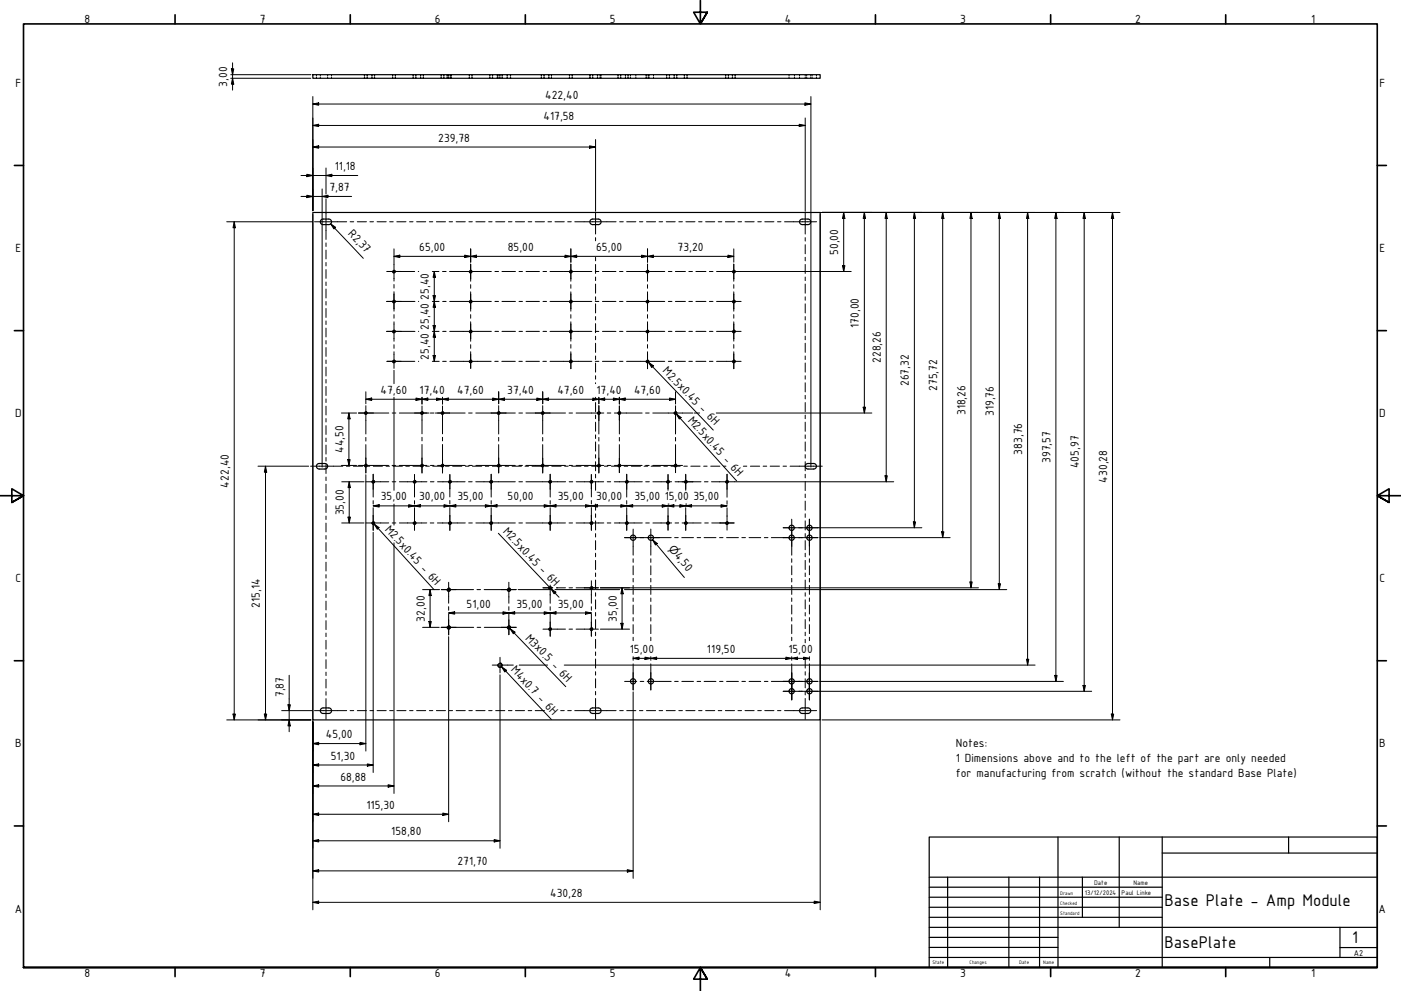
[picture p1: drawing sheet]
<svg xmlns="http://www.w3.org/2000/svg" width="594mm" height="420mm" viewBox="0 0 594 420" stroke-linecap="round" stroke-linejoin="round" font-family="sans-serif">
<!-- layer: Visible (ISO) -->
<g fill="none" stroke="#000" stroke-width=".51">
<path d="M132.7 31.7h215.1v1.5h-215.1zM132.7 90.1h215.1v215.1h-215.1zM137 92.9a1.17 1.17 0 0 0-1.2 1.2 1.17 1.17 0 0 0 1.2 1.1M137 92.9h2.4a1.17 1.17 0 0 1 1.2 1.2 1.17 1.17 0 0 1-1.2 1.1h-2.4M250.4 93.4l.9-.5h2.4a1.17 1.17 0 0 1 1.2 1.2 1.17 1.17 0 0 1-1.2 1.1l-3.1-.2-.5-.9zM339.5 93.1l3.1-.2a1.17 1.17 0 0 1 1.2 1.2 1.17 1.17 0 0 1-1.2 1.1h-2.4a1.17 1.17 0 0 1-1.1-.8 1.17 1.17 0 0 1 .4-1.3zM137.7 196.5h-2.3a1.17 1.17 0 0 0-1.2 1.2 1.17 1.17 0 0 0 1.2 1.2h2.3M137.8 196.5a1.17 1.17 0 0 1 1.1 1.2 1.17 1.17 0 0 1-1.1 1.2M345 196.5h-2.4a1.17 1.17 0 0 0-1.2 1.2 1.17 1.17 0 0 0 1.2 1.2h2.4M345 196.5a1.17 1.17 0 0 1 1.2 1.2 1.17 1.17 0 0 1-1.2 1.2M137 300.1a1.17 1.17 0 0 0-1.2 1.2 1.17 1.17 0 0 0 1.2 1.2M137 300.1h2.4a1.17 1.17 0 0 1 1.2 1.2 1.17 1.17 0 0 1-1.2 1.2h-2.4"/>
<path d="M250.4 300.6l.9-.5h2.4a1.17 1.17 0 0 1 1.2 1.2 1.17 1.17 0 0 1-1.2 1.2l-3.1-.2-.5-1zM339.3 300.6l.9-.5h2.4a1.17 1.17 0 0 1 1.2 1.2 1.17 1.17 0 0 1-1.2 1.2l-3.1-.2-.5-1z"/>
<circle cx="167" cy="115.1" r=".48"/>
<circle cx="199.5" cy="115.1" r=".48"/>
<circle cx="242" cy="115.1" r=".48"/>
<circle cx="274.5" cy="115.1" r=".48"/>
<circle cx="311.2" cy="115.1" r=".48"/>
<circle cx="167" cy="127.8" r=".48"/>
<circle cx="199.5" cy="127.8" r=".48"/>
<circle cx="242" cy="127.8" r=".48"/>
<circle cx="274.5" cy="127.8" r=".48"/>
<circle cx="311.2" cy="127.8" r=".48"/>
<circle cx="167" cy="153.2" r=".48"/>
<circle cx="167" cy="140.5" r=".48"/>
<circle cx="199.5" cy="153.2" r=".48"/>
<circle cx="199.5" cy="140.5" r=".48"/>
<circle cx="242" cy="153.2" r=".48"/>
<circle cx="242" cy="140.5" r=".48"/>
<circle cx="274.5" cy="153.2" r=".48"/>
<circle cx="274.5" cy="140.5" r=".48"/>
<circle cx="311.2" cy="140.5" r=".48"/>
<circle cx="311.2" cy="153.2" r=".48"/>
<circle cx="155.1" cy="175.1" r=".48"/>
<circle cx="178.9" cy="175.1" r=".48"/>
<circle cx="187.6" cy="175.1" r=".48"/>
<circle cx="211.4" cy="175.1" r=".48"/>
<circle cx="230.1" cy="175.1" r=".48"/>
<circle cx="253.9" cy="175.1" r=".48"/>
<circle cx="262.6" cy="175.1" r=".48"/>
<circle cx="286.4" cy="175.1" r=".48"/>
<circle cx="155.1" cy="197.4" r=".48"/>
<circle cx="178.9" cy="197.4" r=".48"/>
<circle cx="187.6" cy="197.4" r=".48"/>
<circle cx="211.4" cy="197.4" r=".48"/>
<circle cx="230.1" cy="197.4" r=".48"/>
<circle cx="253.9" cy="197.4" r=".48"/>
<circle cx="262.6" cy="197.4" r=".48"/>
<circle cx="286.4" cy="197.4" r=".48"/>
<circle cx="158.3" cy="204.2" r=".48"/>
<circle cx="175.8" cy="204.2" r=".48"/>
<circle cx="190.8" cy="204.2" r=".48"/>
<circle cx="208.2" cy="204.2" r=".48"/>
<circle cx="233.3" cy="204.2" r=".48"/>
<circle cx="250.8" cy="204.2" r=".48"/>
<circle cx="265.8" cy="204.2" r=".48"/>
<circle cx="283.2" cy="204.2" r=".48"/>
<circle cx="290.8" cy="204.2" r=".48"/>
<circle cx="308.3" cy="204.2" r=".48"/>
<circle cx="158.3" cy="221.8" r=".48"/>
<circle cx="175.8" cy="221.8" r=".48"/>
<circle cx="190.8" cy="221.8" r=".48"/>
<circle cx="208.2" cy="221.8" r=".48"/>
<circle cx="233.3" cy="221.8" r=".48"/>
<circle cx="250.8" cy="221.8" r=".48"/>
<circle cx="265.8" cy="221.8" r=".48"/>
<circle cx="268.4" cy="228" r="1.11"/>
<circle cx="276" cy="228" r="1.11"/>
<circle cx="283.2" cy="221.8" r=".48"/>
<circle cx="290.8" cy="221.8" r=".48"/>
<circle cx="308.3" cy="221.8" r=".48"/>
<circle cx="335.7" cy="223.8" r="1.11"/>
<circle cx="335.7" cy="228" r="1.11"/>
<circle cx="343.2" cy="223.8" r="1.11"/>
<circle cx="343.2" cy="228" r="1.11"/>
<circle cx="190.3" cy="250" r=".6"/>
<circle cx="215.8" cy="250" r=".6"/>
<circle cx="233.3" cy="249.2" r=".48"/>
<circle cx="250.8" cy="249.2" r=".48"/>
<circle cx="190.3" cy="266" r=".6"/>
<circle cx="215.8" cy="266" r=".6"/>
<circle cx="233.3" cy="266.7" r=".48"/>
<circle cx="250.8" cy="266.7" r=".48"/>
<circle cx="212" cy="282" r=".79"/>
<circle cx="268.4" cy="288.9" r="1.11"/>
<circle cx="276" cy="288.9" r="1.11"/>
<circle cx="335.7" cy="293.1" r="1.11"/>
<circle cx="335.7" cy="288.9" r="1.11"/>
<circle cx="343.2" cy="293.1" r="1.11"/>
<circle cx="343.2" cy="288.9" r="1.11"/>
</g>
<!-- layer: Visible Narrow (ISO) -->
<g fill="none" stroke="#000" stroke-width=".42">
<path d="M167.1 114.5a.6 .6 0 0 1 .5 .7 .6 .6 0 0 1-.7 .5 .6 .6 0 0 1-.5-.7M199.7 114.5a.6 .6 0 0 1 .4 .7 .6 .6 0 0 1-.7 .5 .6 .6 0 0 1-.4-.7M242.1 114.5a.6 .6 0 0 1 .5 .7 .6 .6 0 0 1-.7 .5 .6 .6 0 0 1-.5-.7M274.6 114.5a.6 .6 0 0 1 .5 .7 .6 .6 0 0 1-.7 .5 .6 .6 0 0 1-.5-.7M311.3 114.5a.6 .6 0 0 1 .5 .7 .6 .6 0 0 1-.7 .5 .6 .6 0 0 1-.5-.7M167.1 127.2a.6 .6 0 0 1 .5 .7 .6 .6 0 0 1-.7 .5 .6 .6 0 0 1-.5-.7M167.1 139.9a.6 .6 0 0 1 .5 .7 .6 .6 0 0 1-.7 .5 .6 .6 0 0 1-.5-.7M199.7 139.9a.6 .6 0 0 1 .4 .7 .6 .6 0 0 1-.7 .5 .6 .6 0 0 1-.4-.7M199.7 127.2a.6 .6 0 0 1 .4 .7 .6 .6 0 0 1-.7 .5 .6 .6 0 0 1-.4-.7M242.1 139.9a.6 .6 0 0 1 .5 .7 .6 .6 0 0 1-.7 .5 .6 .6 0 0 1-.5-.7M242.1 127.2a.6 .6 0 0 1 .5 .7 .6 .6 0 0 1-.7 .5 .6 .6 0 0 1-.5-.7M274.6 139.9a.6 .6 0 0 1 .5 .7 .6 .6 0 0 1-.7 .5 .6 .6 0 0 1-.5-.7"/>
<path d="M274.6 127.2a.6 .6 0 0 1 .5 .7 .6 .6 0 0 1-.7 .5 .6 .6 0 0 1-.5-.7M311.3 127.2a.6 .6 0 0 1 .5 .7 .6 .6 0 0 1-.7 .5 .6 .6 0 0 1-.5-.7M311.3 139.9a.6 .6 0 0 1 .5 .7 .6 .6 0 0 1-.7 .5 .6 .6 0 0 1-.5-.7M167.1 152.6a.6 .6 0 0 1 .5 .7 .6 .6 0 0 1-.7 .5 .6 .6 0 0 1-.5-.7M199.7 152.6a.6 .6 0 0 1 .4 .7 .6 .6 0 0 1-.7 .5 .6 .6 0 0 1-.4-.7M242.1 152.6a.6 .6 0 0 1 .5 .7 .6 .6 0 0 1-.7 .5 .6 .6 0 0 1-.5-.7M274.6 152.6a.6 .6 0 0 1 .5 .7 .6 .6 0 0 1-.7 .5 .6 .6 0 0 1-.5-.7M311.3 152.6a.6 .6 0 0 1 .5 .7 .6 .6 0 0 1-.7 .5 .6 .6 0 0 1-.5-.7M155.2 174.5a.6 .6 0 0 1 .5 .7 .6 .6 0 0 1-.7 .5 .6 .6 0 0 1-.5-.7M179 174.5a.6 .6 0 0 1 .5 .7 .6 .6 0 0 1-.7 .5 .6 .6 0 0 1-.5-.7M187.7 174.5a.6 .6 0 0 1 .5 .7 .6 .6 0 0 1-.7 .5 .6 .6 0 0 1-.5-.7M211.5 174.5a.6 .6 0 0 1 .5 .7 .6 .6 0 0 1-.7 .5 .6 .6 0 0 1-.5-.7"/>
<path d="M230.2 174.5a.6 .6 0 0 1 .5 .7 .6 .6 0 0 1-.7 .5 .6 .6 0 0 1-.5-.7M254 174.5a.6 .6 0 0 1 .5 .7 .6 .6 0 0 1-.7 .5 .6 .6 0 0 1-.5-.7M262.7 174.5a.6 .6 0 0 1 .5 .7 .6 .6 0 0 1-.7 .5 .6 .6 0 0 1-.5-.7M286.5 174.5a.6 .6 0 0 1 .5 .7 .6 .6 0 0 1-.7 .5 .6 .6 0 0 1-.5-.7M155.2 196.8a.6 .6 0 0 1 .5 .7 .6 .6 0 0 1-.7 .5 .6 .6 0 0 1-.5-.7M179 196.8a.6 .6 0 0 1 .5 .7 .6 .6 0 0 1-.7 .5 .6 .6 0 0 1-.5-.7M187.7 196.8a.6 .6 0 0 1 .5 .7 .6 .6 0 0 1-.7 .5 .6 .6 0 0 1-.5-.7M211.5 196.8a.6 .6 0 0 1 .5 .7 .6 .6 0 0 1-.7 .5 .6 .6 0 0 1-.5-.7M230.2 196.8a.6 .6 0 0 1 .5 .7 .6 .6 0 0 1-.7 .5 .6 .6 0 0 1-.5-.7M254 196.8a.6 .6 0 0 1 .5 .7 .6 .6 0 0 1-.7 .5 .6 .6 0 0 1-.5-.7M262.7 196.8a.6 .6 0 0 1 .5 .7 .6 .6 0 0 1-.7 .5 .6 .6 0 0 1-.5-.7M286.5 196.8a.6 .6 0 0 1 .5 .7 .6 .6 0 0 1-.7 .5 .6 .6 0 0 1-.5-.7"/>
<path d="M158.4 203.6a.6 .6 0 0 1 .5 .7 .6 .6 0 0 1-.7 .5 .6 .6 0 0 1-.5-.7M175.9 203.6a.6 .6 0 0 1 .5 .7 .6 .6 0 0 1-.7 .5 .6 .6 0 0 1-.5-.7M190.9 203.6a.6 .6 0 0 1 .5 .7 .6 .6 0 0 1-.7 .5 .6 .6 0 0 1-.5-.7M208.4 203.6a.6 .6 0 0 1 .4 .7 .6 .6 0 0 1-.7 .5 .6 .6 0 0 1-.4-.7M233.4 203.6a.6 .6 0 0 1 .5 .7 .6 .6 0 0 1-.7 .5 .6 .6 0 0 1-.5-.7M250.9 203.6a.6 .6 0 0 1 .5 .7 .6 .6 0 0 1-.7 .5 .6 .6 0 0 1-.5-.7M265.9 203.6a.6 .6 0 0 1 .5 .7 .6 .6 0 0 1-.7 .5 .6 .6 0 0 1-.5-.7M283.3 203.6a.6 .6 0 0 1 .5 .7 .6 .6 0 0 1-.7 .5 .6 .6 0 0 1-.5-.7M290.9 203.6a.6 .6 0 0 1 .5 .7 .6 .6 0 0 1-.7 .5 .6 .6 0 0 1-.5-.7M308.4 203.6a.6 .6 0 0 1 .5 .7 .6 .6 0 0 1-.7 .5 .6 .6 0 0 1-.5-.7M158.4 221.2a.6 .6 0 0 1 .5 .7 .6 .6 0 0 1-.7 .4 .6 .6 0 0 1-.5-.7M175.9 221.2a.6 .6 0 0 1 .5 .7 .6 .6 0 0 1-.7 .4 .6 .6 0 0 1-.5-.7"/>
<path d="M190.9 221.2a.6 .6 0 0 1 .5 .7 .6 .6 0 0 1-.7 .4 .6 .6 0 0 1-.5-.7M208.4 221.2a.6 .6 0 0 1 .4 .7 .6 .6 0 0 1-.7 .4 .6 .6 0 0 1-.4-.7M233.4 221.2a.6 .6 0 0 1 .5 .7 .6 .6 0 0 1-.7 .4 .6 .6 0 0 1-.5-.7M250.9 221.2a.6 .6 0 0 1 .5 .7 .6 .6 0 0 1-.7 .4 .6 .6 0 0 1-.5-.7M265.9 221.2a.6 .6 0 0 1 .5 .7 .6 .6 0 0 1-.7 .4 .6 .6 0 0 1-.5-.7M283.3 221.2a.6 .6 0 0 1 .5 .7 .6 .6 0 0 1-.7 .4 .6 .6 0 0 1-.5-.7M290.9 221.2a.6 .6 0 0 1 .5 .7 .6 .6 0 0 1-.7 .4 .6 .6 0 0 1-.5-.7M308.4 221.2a.6 .6 0 0 1 .5 .7 .6 .6 0 0 1-.7 .4 .6 .6 0 0 1-.5-.7M190.4 249.3a.73 .73 0 0 1 .6 .8 .73 .73 0 0 1-.8 .6 .73 .73 0 0 1-.6-.8M215.9 249.3a.73 .73 0 0 1 .6 .8 .73 .73 0 0 1-.8 .6 .73 .73 0 0 1-.6-.8M233.4 248.7a.6 .6 0 0 1 .5 .7 .6 .6 0 0 1-.7 .4 .6 .6 0 0 1-.5-.7M250.9 248.7a.6 .6 0 0 1 .5 .7 .6 .6 0 0 1-.7 .4 .6 .6 0 0 1-.5-.7"/>
<path d="M190.4 265.3a.73 .73 0 0 1 .6 .8 .73 .73 0 0 1-.8 .6 .73 .73 0 0 1-.6-.8M215.9 265.3a.73 .73 0 0 1 .6 .8 .73 .73 0 0 1-.8 .6 .73 .73 0 0 1-.6-.8M233.4 266.1a.6 .6 0 0 1 .5 .7 .6 .6 0 0 1-.7 .5 .6 .6 0 0 1-.5-.7M250.9 266.1a.6 .6 0 0 1 .5 .7 .6 .6 0 0 1-.7 .5 .6 .6 0 0 1-.5-.7M212.2 281a.98 .98 0 0 1 .8 1.2 .98 .98 0 0 1-1.2 .8 .98 .98 0 0 1-.8-1.2"/>
</g>
<!-- layer: Hidden (ISO) -->
<g fill="none" stroke="#000" stroke-width=".42">
<path d="M134.2 31.7v.5M134.2 32.7v.5M135.8 31.7v.5M135.8 32.7v.5M138.9 31.7v.5M138.9 32.7v.5M140.6 31.7v.5M140.6 32.7v.5M154.5 31.7v.5M154.5 32.7v.5M154.6 31.7v.5M154.6 32.7v.5"/>
<path d="M155.6 31.7v.5M155.6 32.7v.5M155.8 31.7v.5M155.8 32.7v.5M157.7 31.7v.5M157.7 32.7v.5M157.8 31.7v.5M157.8 32.7v.5M158.7 31.7v.5M158.7 32.7v.5M158.9 31.7v.5M158.9 32.7v.5"/>
<path d="M166.4 31.7v.5M166.4 32.7v.5M166.6 31.7v.5M166.6 32.7v.5M167.6 31.7v.5M167.6 32.7v.5M167.7 31.7v.5M167.7 32.7v.5M175.1 31.7v.5M175.1 32.7v.5M175.3 31.7v.5M175.3 32.7v.5"/>
<path d="M176.3 31.7v.5M176.3 32.7v.5M176.4 31.7v.5M176.4 32.7v.5M178.3 31.7v.5M178.3 32.7v.5M178.4 31.7v.5M178.4 32.7v.5M179.5 31.7v.5M179.5 32.7v.5M179.6 31.7v.5M179.6 32.7v.5"/>
<path d="M187 31.7v.5M187 32.7v.5M187.1 31.7v.5M187.1 32.7v.5M188.2 31.7v.5M188.2 32.7v.5M188.3 31.7v.5M188.3 32.7v.5M189.5 31.7v.5M189.5 32.7v.5M189.7 31.7v.5M189.7 32.7v.5"/>
<path d="M190.1 31.7v.5M190.1 32.7v.5M190.2 31.7v.5M190.2 32.7v.5M190.9 31.7v.5M190.9 32.7v.5M191 31.7v.5M191 32.7v.5M191.3 31.7v.5M191.3 32.7v.5M191.4 31.7v.5M191.4 32.7v.5"/>
<path d="M198.9 31.7v.5M198.9 32.7v.5M199.1 31.7v.5M199.1 32.7v.5M200.1 31.7v.5M200.1 32.7v.5M200.2 31.7v.5M200.2 32.7v.5M207.6 31.7v.5M207.6 32.7v.5M207.8 31.7v.5M207.8 32.7v.5"/>
<path d="M208.8 31.7v.5M208.8 32.7v.5M208.9 31.7v.5M208.9 32.7v.5M210.8 31.7v.5M210.8 32.7v.5M210.9 31.7v.5M210.9 32.7v.5M211.2 31.7v.5M211.2 32.7v.5M211.9 31.7v.5M211.9 32.7v.5"/>
<path d="M212 31.7v.5M212 32.7v.5M212.9 31.7v.5M212.9 32.7v.5M213 31.7v.5M213 32.7v.5M215 31.7v.5M215 32.7v.5M215.1 31.7v.5M215.1 32.7v.5M216.4 31.7v.5M216.4 32.7v.5"/>
<path d="M216.5 31.7v.5M216.5 32.7v.5M229.5 31.7v.5M229.5 32.7v.5M229.6 31.7v.5M229.6 32.7v.5M230.6 31.7v.5M230.6 32.7v.5M230.8 31.7v.5M230.8 32.7v.5M232.7 31.7v.5M232.7 32.7v.5"/>
<path d="M232.8 31.7v.5M232.8 32.7v.5M233.8 31.7v.5M233.8 32.7v.5M241.4 31.7v.5M241.4 32.7v.5M241.6 31.7v.5M241.6 32.7v.5M242.6 31.7v.5M242.6 32.7v.5M242.7 31.7v.5M242.7 32.7v.5"/>
<path d="M250.1 31.7v.5M250.1 32.7v.5M250.3 31.7v.5M250.3 32.7v.5M251.3 31.7v.5M251.3 32.7v.5M251.4 31.7v.5M251.4 32.7v.5M253.3 31.7v.5M253.3 32.7v.5M253.4 31.7v.5M253.4 32.7v.5"/>
<path d="M254.4 31.7v.5M254.4 32.7v.5M254.6 31.7v.5M254.6 32.7v.5M254.9 31.7v.5M254.9 32.7v.5M262 31.7v.5M262 32.7v.5M262.1 31.7v.5M262.1 32.7v.5M263.1 31.7v.5M263.1 32.7v.5"/>
<path d="M263.3 31.7v.5M263.3 32.7v.5M265.2 31.7v.5M265.2 32.7v.5M266.3 31.7v.5M266.3 32.7v.5M266.4 31.7v.5M266.4 32.7v.5M267.3 31.7v.5M267.3 32.7v.5M269.6 31.7v.5M269.6 32.7v.5"/>
<path d="M273.9 31.7v.5M273.9 32.7v.5M274.1 31.7v.5M274.1 32.7v.5M274.8 31.7v.5M274.8 32.7v.5M275.1 31.7v.5M275.1 32.7v.5M275.2 31.7v.5M275.2 32.7v.5M277.1 31.7v.5M277.1 32.7v.5"/>
<path d="M282.6 31.7v.5M282.6 32.7v.5M282.8 31.7v.5M282.8 32.7v.5M283.8 31.7v.5M283.8 32.7v.5M283.9 31.7v.5M283.9 32.7v.5M285.8 31.7v.5M285.8 32.7v.5M285.9 31.7v.5M285.9 32.7v.5"/>
<path d="M287 31.7v.5M287 32.7v.5M290.1 31.7v.5M290.1 32.7v.5M290.3 31.7v.5M290.3 32.7v.5M291.3 31.7v.5M291.3 32.7v.5M291.4 31.7v.5M291.4 32.7v.5M307.7 31.7v.5M307.7 32.7v.5"/>
<path d="M307.8 31.7v.5M307.8 32.7v.5M308.8 31.7v.5M308.8 32.7v.5M308.9 31.7v.5M308.9 32.7v.5M310.5 31.7v.5M310.5 32.7v.5M310.6 31.7v.5M310.6 32.7v.5M311.7 31.7v.5M311.7 32.7v.5"/>
<path d="M311.8 31.7v.5M311.8 32.7v.5M334.6 31.7v.5M334.6 32.7v.5M336.9 31.7v.5M336.9 32.7v.5M339 31.7v.5M339 32.7v.5M341.4 31.7v.5M341.4 32.7v.5M342.1 31.7v.5M342.1 32.7v.5"/>
<path d="M343.8 31.7v.5M343.8 32.7v.5M344.4 31.7v.5M344.4 32.7v.5M346.2 31.7v.5M346.2 32.7v.5"/>
</g>
<!-- layer: Border (ISO) -->
<g fill="none" stroke="#000" stroke-width=".7">
<path d="M74.2 6.3v3.8M148.5 6.3v3.8M222.8 6.3v3.8M297 .2v9.9l-2.9-4.9h5.8l-2.9 4.9 2.9-4.9M371.2 6.3v3.8M445.5 6.3v3.8M519.7 6.3v3.8M6.1 70.1h3.9M584 70.1h3.9M6.1 140.2h3.9M584 140.2h3.9M0 210.2h10l-5-3v5.8l5-2.8-5 2.8"/>
<path d="M594 210.2h-10l5-3v5.8l-5-2.8 5 2.8M6.1 280.1h3.9M584 280.1h3.9M6.1 350.2h3.9M584 350.2h3.9M10 410.2v-400.1h574v400.1h-574h574M74.2 410.2v3.9M148.5 410.2v3.9M222.8 410.2v3.9M299.9 415.1l-2.9-4.9 2.9 4.9h-5.8l2.9-4.9v10M371.2 410.2v3.9M445.5 410.2v3.9"/>
<path d="M519.7 410.2v3.9"/>
</g>
<!-- layer: Title (ISO) -->
<g fill="none" stroke="#000" stroke-width=".51">
<path d="M394 354.9h190v55.3h-190zM448.6 354.9v55.3M474.6 354.9v38.3M492.8 354.9v55.3M546.4 354.9v6.8M394 376.2h98.8M394 371.9h190M401.8 371.9v38.3M427.8 371.9v38.3M440.8 371.9v38.3M459 371.9v17M492.8 361.7h91.2"/>
<path d="M394 380.4h98.8M394 384.7h98.8M394 388.9h98.8M394 393.2h190M394 397.4h54.6M568.2 393.2v12.7M394 405.9h190M394 401.7h54.6M538.4 405.9v4.3M568.2 401.7h15.8"/>
</g>
<!-- layer: Dimension (ISO) -->
<g fill="none" stroke="#000" stroke-width=".42">
<path d="M97.9 31.7h33.9M97.9 33.2h33.9M98.1 29.2h1l-.5 2.5zM98.6 33.2l.5 2.5h-1zM98.6 26.6v11.6M132.7 53.2l2.4-.5v.9zM132.7 44.1l2.4-.5v1zM132.7 40.9v48.4M132.7 53.2h208.7M132.7 44.1h211.2M252.5 59.2v30.4M338.9 52.7l2.5 .5-2.5 .4z"/>
<path d="M341.3 43.6l2.6 .5-2.6 .5zM341.4 50v39.6M343.9 40.9v53.1M127.6 74.4h24.1M130.1 73.9l2.6 .5-2.6 .5zM132.7 62.3l2.4-.5v1zM132.7 62.3h119.8M138.2 74.4l2.5-.5v1zM138.2 71.2v11.1M250 61.8l2.5 .5-2.5 .5zM96.1 94h36.4M99.3 94l.5 2.6h-1z"/>
<path d="M99.3 94v211.2M127.6 83.3h21.5M130.1 82.8l2.6 .5-2.6 .5zM132.7 90.9v106.7M136.6 83.3l2.5-.5v1zM136.6 80.1v13.9M136.6 94.1v103.5M138.2 84.3v6M140.2 94.9l2.1 1.5-.7 .7zM140.2 94.9l13.9 14.6M343.9 94.1v103.5M347.8 90.9v106.7"/>
<path d="M348.6 90.1h126.3M357.8 90.1l.5 2.5h-1zM357.8 90.1v25M366.5 90.1l.5 2.5h-1zM366.5 90.1v85M375.8 90.1l.4 2.5h-.9zM375.8 90.1v114.2M387.7 90.1l.5 2.5h-.9zM387.7 90.1v133.7M399.7 90.1l.5 2.5h-.9zM399.7 90.1v137.8M411.7 90.1l.5 2.5h-.9z"/>
<path d="M411.7 90.1v159.1M423.7 90.1l.5 2.5h-.9zM423.7 90.1v159.9M435.7 90.1l.5 2.5h-.9zM435.7 90.1v191.9M447.7 90.1l.5 2.5h-1zM447.7 90.1v198.8M459.7 90.1l.5 2.5h-1zM459.7 90.1v203M471.7 90.1l.5 2.5h-1zM471.7 90.1v215.1M167.1 108.7l2.4-.5v1z"/>
<path d="M167.1 105.5v6.6M167.1 108.7h144M184.1 115.1l.6 2.5h-1.1zM184.1 115.1v38.1M197 108.2l2.6 .5-2.6 .5zM199.6 108.7l2.5-.5v1zM199.6 105.5v5.7M239.6 108.2l2.5 .5-2.5 .5zM242.1 108.7l2.4-.5v1zM242.1 105.5v5.7M272 108.2l2.6 .5-2.6 .5zM274.6 108.7l2.5-.5v1z"/>
<path d="M274.6 105.5v5.7M308.7 108.2l2.4 .5-2.4 .5zM311.1 105.5v5.7M314.3 115.1h27M341.5 115.1h19.4M357.3 112.6h1l-.5 2.5zM183.6 125.3h1.1l-.6 2.5zM183.6 138h1.1l-.6 2.5zM184.1 127.8l.6 2.5h-1.1zM167.1 157v5.7M183.6 150.7h1.1l-.6 2.5zM184.1 140.5l.6 2.5h-1.1z"/>
<path d="M144.8 175.1h6.4M148 175.1l.5 2.5h-1.1zM148 175.1v22.2M155.1 169.3l2.5-.5v1zM155.1 166.1v5.1M155.1 169.3h131.3M167.1 168.4v6.6M167.1 175.2v22.1M176.4 168.8l2.5 .5-2.5 .5zM178.9 169.3l2.5-.5v1zM178.9 168.4v2.9M185.1 168.8l2.5 .5-2.5 .5z"/>
<path d="M187.6 169.3l2.5-.5v1zM187.6 168.4v2.9M208.9 168.8l2.6 .5-2.6 .5zM211.5 169.3l2.4-.5v1zM211.5 166.1v5.1M227.6 168.8l2.5 .5-2.5 .5zM230.1 169.3l2.5-.5v1zM230.1 166.1v5.1M251.4 168.8l2.5 .5-2.5 .5zM253.9 169.3l2.5-.5v1zM253.9 168.4v2.8M260.1 168.8l2.5 .5-2.5 .5z"/>
<path d="M262.6 169.3l2.5-.5v1zM262.6 168.4v2.9M283.9 168.8l2.5 .5-2.5 .5zM286.4 166.1v5.2M289.4 175.1h4.4M294.4 175.1h2.3M303.7 175.1h37.6M341.5 175.1h28.2M366 172.6h1l-.5 2.5zM109.4 197.7h21.5M112.6 197.7l.5 2.5h-1zM112.6 197.7v107.5"/>
<path d="M132.7 197.8v187.9M136.6 197.8v.2M144.8 197.3h6.4M147.4 194.9h1.1l-.5 2.4zM167.1 197.5v.1M167.1 197.8v6.3M343.9 197.8v.2M347.8 197.8v187.9M144.9 204.3h9.5M147.6 219.2h1l-.5 2.5zM148.1 204.3l.5 2.4h-1zM148.1 204.3v17.4"/>
<path d="M155.1 201.3v99.9M158.2 214.5l2.6-.5v1zM158.2 214.5h150.1M167.1 204.3v3.6M167.1 213.7v8M173.3 214l2.5 .5-2.5 .5zM175.8 214.5l2.4-.5v1zM188.3 214l2.5 .5-2.5 .5zM190.8 214.5l2.5-.5v1zM205.8 214l2.5 .5-2.5 .5zM208.3 214.5l2.5-.5v1zM230.8 214l2.5 .5-2.5 .5z"/>
<path d="M233.3 214.5l2.5-.5v1zM248.3 214l2.5 .5-2.5 .5zM250.8 214.5l2.5-.5v1zM263.3 214l2.4 .5-2.4 .5zM265.7 214.5l2.6-.5v1zM280.8 214l2.5 .5-2.5 .5zM283.3 214.5l2.5-.5v1zM288.3 214l2.5 .5-2.5 .5zM290.8 214.5l2.4-.5v1zM305.8 214l2.5 .5-2.5 .5zM311.4 204.3h29.9M341.5 204.3h37.5"/>
<path d="M375.3 201.7h.9l-.4 2.6zM144.9 221.7h9.5M158.2 225.7v75.5M167.1 221.8v.8M167.1 230.2v71M276.7 228.8l2 1.6-.8 .7zM276.7 228.8l13.5 16M346.8 223.8h44.1M347.7 227.9h55.2M387.3 221.3h.9l-.5 2.5zM399.3 225.5h.9l-.5 2.4zM179.2 250h7.2"/>
<path d="M182.4 250l.5 2.5h-1zM182.4 250v16M190.2 259.9l2.6-.5v1zM190.2 259.9h60.6M213.3 259.4l2.5 .5-2.5 .5zM215.8 259.9l2.4-.5v1zM219.7 250h13.5M230.8 259.4l2.5 .5-2.5 .5zM233.3 259.9l2.5-.5v1zM235.3 250h15.4M248.3 259.4l2.5 .5-2.5 .5zM250.9 250h1.5"/>
<path d="M252.6 250h10.2M254.6 249.2h13.8M263.8 249.2l.5 2.6h-1zM263.8 249.2v17.5M264.8 250h3.6M268.6 250h7.2M268.6 249.2h7.2M276.1 250h59.5M276.1 249.2h59.5M335.9 250h5.4M335.9 249.2h5.4M341.5 250h1.7"/>
<path d="M341.5 249.2h1.7M343.3 250h83.6M343.3 249.2h71.6M411.3 246.7h.9l-.5 2.5zM423.3 247.5h.9l-.5 2.5zM179.2 266h7M181.9 263.5h1l-.5 2.5zM190.2 269.9v31.3M254.6 266.7h12.4M263.3 264.3h1l-.5 2.4zM268.5 279.1l2.5-.5v1zM268.5 279.1h74.7"/>
<path d="M273.5 278.6l2.5 .5-2.5 .5zM276 279.1l2.4-.5v1zM333.2 278.6l2.5 .5-2.5 .5zM335.7 279.1l2.5-.5v1zM340.7 278.6l2.5 .5-2.5 .5zM435.3 279.5h.9l-.5 2.5zM122.1 298.8h1l-.5 2.5zM122.6 286.3v23.9M212 286.1v15.1M215.3 282h2.4M220.2 282h12M239.3 282h13.1"/>
<path d="M252.6 282h15.8M268.5 293.3v7.9M268.6 282h7.2M276.1 282h59.5M335.9 282h5.4M341.5 282h1.7M343.3 282h95.6M346.8 293.1h116.1M347.7 288.9h103.2M447.2 286.4h1l-.5 2.5zM459.2 290.6h1l-.5 2.5zM96.1 305.2h35.7"/>
<path d="M98.8 302.7h1l-.5 2.5zM112.1 302.7h1l-.5 2.5zM119.4 301.3h13.1M122.6 305.2l.5 2.6h-1zM132.7 315.3l2.4-.6v1.1zM132.7 315.3h22.4M152.7 314.7l2.4 .6-2.4 .5zM155.1 301.4v17M158.2 301.4v26.1M167.1 301.4v35M190.2 301.4v47M212 301.4v58.2"/>
<path d="M268.5 301.4v71M348.6 305.2h126.3M471.2 302.7h1l-.5 2.5zM132.7 324.3l2.4-.4v.9zM132.7 333.2l2.4-.5v1zM132.7 324.3h25.5M132.7 333.2h34.4M155.8 323.9l2.4 .4-2.4 .5zM164.6 332.7l2.5 .5-2.5 .5zM132.7 345.2l2.4-.5v1zM132.7 356.5l2.4-.5v1zM132.7 345.2h57.5"/>
<path d="M132.7 356.5h79.3M187.8 344.7l2.4 .5-2.4 .5zM209.5 356l2.5 .5-2.5 .5zM132.7 369.2l2.4-.5v1zM132.7 369.2h135.8M266 368.7l2.5 .5-2.5 .5zM132.7 382.6l2.4-.5v1zM132.7 382.6h215.1M345.2 382.1l2.6 .5-2.6 .5z"/>
</g>
<g fill="#000">
<path d="M98.1 29.2h1l-.5 2.5zM98.6 33.2l.5 2.5h-1zM132.7 53.2l2.4-.5v.9zM132.7 44.1l2.4-.5v1zM338.9 52.7l2.5 .5-2.5 .4zM341.3 43.6l2.6 .5-2.6 .5zM130.1 73.9l2.6 .5-2.6 .5zM132.7 62.3l2.4-.5v1zM138.2 74.4l2.5-.5v1zM250 61.8l2.5 .5-2.5 .5zM99.3 94l.5 2.6h-1zM130.1 82.8l2.6 .5-2.6 .5z"/>
<path d="M136.6 83.3l2.5-.5v1zM140.2 94.9l2.1 1.5-.7 .7zM357.8 90.1l.5 2.5h-1zM366.5 90.1l.5 2.5h-1zM375.8 90.1l.4 2.5h-.9zM387.7 90.1l.5 2.5h-.9zM399.7 90.1l.5 2.5h-.9zM411.7 90.1l.5 2.5h-.9zM423.7 90.1l.5 2.5h-.9zM435.7 90.1l.5 2.5h-.9zM447.7 90.1l.5 2.5h-1zM459.7 90.1l.5 2.5h-1z"/>
<path d="M471.7 90.1l.5 2.5h-1zM167.1 108.7l2.4-.5v1zM184.1 115.1l.6 2.5h-1.1zM197 108.2l2.6 .5-2.6 .5zM199.6 108.7l2.5-.5v1zM239.6 108.2l2.5 .5-2.5 .5zM242.1 108.7l2.4-.5v1zM272 108.2l2.6 .5-2.6 .5zM274.6 108.7l2.5-.5v1zM308.7 108.2l2.4 .5-2.4 .5zM357.3 112.6h1l-.5 2.5zM183.6 125.3h1.1l-.6 2.5z"/>
<path d="M183.6 138h1.1l-.6 2.5zM184.1 127.8l.6 2.5h-1.1zM183.6 150.7h1.1l-.6 2.5zM184.1 140.5l.6 2.5h-1.1zM148 175.1l.5 2.5h-1.1zM155.1 169.3l2.5-.5v1zM176.4 168.8l2.5 .5-2.5 .5zM178.9 169.3l2.5-.5v1zM185.1 168.8l2.5 .5-2.5 .5zM187.6 169.3l2.5-.5v1zM208.9 168.8l2.6 .5-2.6 .5zM211.5 169.3l2.4-.5v1z"/>
<path d="M227.6 168.8l2.5 .5-2.5 .5zM230.1 169.3l2.5-.5v1zM251.4 168.8l2.5 .5-2.5 .5zM253.9 169.3l2.5-.5v1zM260.1 168.8l2.5 .5-2.5 .5zM262.6 169.3l2.5-.5v1zM283.9 168.8l2.5 .5-2.5 .5zM366 172.6h1l-.5 2.5zM147.4 194.9h1.1l-.5 2.4zM112.6 197.7l.5 2.5h-1zM147.6 219.2h1l-.5 2.5zM148.1 204.3l.5 2.4h-1z"/>
<path d="M158.2 214.5l2.6-.5v1zM173.3 214l2.5 .5-2.5 .5zM175.8 214.5l2.4-.5v1zM188.3 214l2.5 .5-2.5 .5zM190.8 214.5l2.5-.5v1zM205.8 214l2.5 .5-2.5 .5zM208.3 214.5l2.5-.5v1zM230.8 214l2.5 .5-2.5 .5zM233.3 214.5l2.5-.5v1zM248.3 214l2.5 .5-2.5 .5zM250.8 214.5l2.5-.5v1zM263.3 214l2.4 .5-2.4 .5z"/>
<path d="M265.7 214.5l2.6-.5v1zM280.8 214l2.5 .5-2.5 .5zM283.3 214.5l2.5-.5v1zM288.3 214l2.5 .5-2.5 .5zM290.8 214.5l2.4-.5v1zM305.8 214l2.5 .5-2.5 .5zM375.3 201.7h.9l-.4 2.6zM276.7 228.8l2 1.6-.8 .7zM387.3 221.3h.9l-.5 2.5zM399.3 225.5h.9l-.5 2.4zM182.4 250l.5 2.5h-1zM190.2 259.9l2.6-.5v1z"/>
<path d="M215.8 259.9l2.4-.5v1zM233.3 259.9l2.5-.5v1zM263.8 249.2l.5 2.6h-1zM411.3 246.7h.9l-.5 2.5zM423.3 247.5h.9l-.5 2.5zM181.9 263.5h1l-.5 2.5zM213.3 259.4l2.5 .5-2.5 .5zM230.8 259.4l2.5 .5-2.5 .5zM248.3 259.4l2.5 .5-2.5 .5zM263.3 264.3h1l-.5 2.4zM268.5 279.1l2.5-.5v1zM273.5 278.6l2.5 .5-2.5 .5z"/>
<path d="M276 279.1l2.4-.5v1zM333.2 278.6l2.5 .5-2.5 .5zM335.7 279.1l2.5-.5v1zM340.7 278.6l2.5 .5-2.5 .5zM435.3 279.5h.9l-.5 2.5zM122.1 298.8h1l-.5 2.5zM447.2 286.4h1l-.5 2.5zM459.2 290.6h1l-.5 2.5zM98.8 302.7h1l-.5 2.5zM112.1 302.7h1l-.5 2.5zM122.6 305.2l.5 2.6h-1zM132.7 315.3l2.4-.6v1.1z"/>
<path d="M152.7 314.7l2.4 .6-2.4 .5zM471.2 302.7h1l-.5 2.5zM132.7 324.3l2.4-.4v.9zM132.7 333.2l2.4-.5v1zM155.8 323.9l2.4 .4-2.4 .5zM164.6 332.7l2.5 .5-2.5 .5zM132.7 345.2l2.4-.5v1zM132.7 356.5l2.4-.5v1zM187.8 344.7l2.4 .5-2.4 .5zM209.5 356l2.5 .5-2.5 .5zM132.7 369.2l2.4-.5v1zM266 368.7l2.5 .5-2.5 .5z"/>
<path d="M132.7 382.6l2.4-.5v1zM345.2 382.1l2.6 .5-2.6 .5z"/>
</g>
<!-- layer: Center Mark (ISO) -->
<g fill="none" stroke="#000" stroke-width=".42">
<path d="M164.1 115.1h6M199.6 112v6.2M242.1 112v6.2M274.6 112v6.2M311.1 112v6.2M164 127.8h6.2M199.6 137.4v6.2M199.6 124.7v6.2M242.1 137.4v6.2M242.1 124.7v6.2M274.6 137.4v6.2M274.6 124.7v6.2"/>
<path d="M311.1 137.4v6.2M311.1 124.7v6.2M164 140.5h6.2M164.1 153.2h6M199.6 150.2v6M242.1 150.1v6.2M274.6 150.1v6.2M311.1 150.1v6.2M152 175.1h6.2M175.9 175.1h6M184.6 175.1h6M208.3 175.1h6.3"/>
<path d="M227 175.1h6.2M253.9 172v6.2M262.6 172.1v6M286.4 172.1v6M155.1 194.2v6.3M178.9 194.2v6.3M187.6 194.2v6.3M211.5 194.2v6.3M230.1 194.2v6.3M253.9 194.2v6.3M262.6 194.4v6M286.4 194.4v6"/>
<path d="M158.2 218.6v6.2M158.2 201.1v6.3M175.8 218.7v6.1M175.8 201.2v6M190.8 218.6v6.2M190.8 201.2v6M208.3 218.6v6.2M208.3 201.1v6.3M233.3 218.6v6.2M233.3 201.1v6.3M250.8 218.6v6.2M250.8 201.2v6"/>
<path d="M265.7 218.6v6.2M265.7 201.1v6.3M283.3 218.7v6.1M283.3 201.2v6M287.7 204.3h6.2M290.8 218.6v6.2M290.8 201.2v6M308.3 201.1v6.3M264.9 227.9h7.2M272.4 227.9h7.2M305.2 221.7h6.1M332.1 223.8h7.2"/>
<path d="M332.1 227.9h7.2M335.7 224.3v7.3M339.6 223.8h7.2M339.6 227.9h7.2M343.2 224.3v7.3M343.2 220.1v7.3M187.1 250h6.3M212.7 250h6.2M230.3 249.2h4.1M236 249.2h.3M247.8 249.2h5.9M187.1 266h6.3"/>
<path d="M190.2 262.7v6.5M212 278.7v6.6M212.7 266h6.2M215.8 262.9v6.2M233.3 263.8v5.9M250.8 263.8v5.9M208.7 282h6.6M268.5 285.3v7.2M276 285.3v7.2M332.1 293.1h7.2M332.1 288.9h7.2M335.7 285.3v7.2"/>
<path d="M335.7 289.5v7.2M339.6 288.9h7.2M339.6 293.1h7.2M343.2 289.5v7.2M343.2 285.3v7.2"/>
</g>
<!-- layer: Centerline (ISO) -->
<g fill="none" stroke="#000" stroke-width=".42">
<path d="M133.3 94h13.7M138.2 90.3v11.2M148.5 94h1.5M151.5 94h3.9M156.8 94h1.6M159.9 94h3.9M165.2 94h1.6M168.3 94h3.8M173.7 94h1.4M176.7 94h3.8M182.1 94h1.4M185 94h3.9"/>
<path d="M190.4 94h1.5M193.4 94h3.9M198.8 94h1.5M201.8 94h3.9M207.2 94h1.5M210.2 94h3.9M215.6 94h1.5M218.6 94h3.8M224 94h1.5M226.9 94h4M232.3 94h1.6M235.3 94h4"/>
<path d="M240.7 94h1.6M243.7 94h17.5M252.5 90.3v8.9M262.8 94h1.5M265.7 94h3.9M271.1 94h1.5M274.1 94h3.9M279.5 94h1.5M282.5 94h3.8M287.8 94h1.6M290.8 94h3.9M296.2 94h1.5"/>
<path d="M299.2 94h3.9M304.5 94h1.6M307.6 94h3.9M312.9 94h1.6M315.9 94h3.9M321.3 94h1.5M324.3 94h3.9M329.7 94h1.5M332.7 94h13.6M341.4 90.3v8.9M138.2 103v1.5M138.2 106v3.8"/>
<path d="M138.2 111.3v1.5M138.2 114.3v3.7M138.2 119.5v1.6M164.1 115.1h11.7M167.1 112.1v7.1M177.4 115.1h.1M183.3 115.1h2.8M187.6 115.1h1.6M190.6 115.1h17.7M199.6 112v7.2M209.9 115.1h1.5M212.9 115.1h5.7"/>
<path d="M220.1 115.1h1.5M223.1 115.1h5.6M230.3 115.1h1.5M233.2 115.1h17.8M242.1 112v7.2M252.4 115.1h1.5M252.5 100.8v1.3M252.5 109.1v1.5M252.5 112.1v3.8M252.5 117.5v1.5M255.5 115.1h5.7M262.7 115.1h1.5"/>
<path d="M265.7 115.1h16.2M274.6 112v7.2M283.4 115.1h1.5M286.4 115.1h4.2M292.1 115.1h1.5M295.1 115.1h4.2M300.8 115.1h1.5M303.8 115.1h10.5M311.1 112v7.2M341.4 100.8v1.4M341.4 103.7v3.9M341.4 109.1v1.5"/>
<path d="M341.4 112.1v3.8M341.4 117.5v1.5M138.2 122.5v3.8M138.2 127.8v1.5M138.2 130.8v3.8M138.2 136.1v1.5M138.2 139.1v3.8M164 127.8h12M167.1 120.6v1.6M167.1 123.7v8.2M167.1 133.4v1.5M167.1 136.4v8.3"/>
<path d="M177.4 127.8h.1M183.3 127.8h2.9M187.7 127.8h1.5M190.7 127.8h17.6M199.6 120.7v1.5M199.6 123.7v8.2M199.6 133.4v1.5M199.6 136.4v8.3M209.9 127.8h1.5M212.9 127.8h5.7M220.1 127.8h1.5M223.1 127.8h5.6"/>
<path d="M230.3 127.8h1.5M233.2 127.8h17.8M242.1 120.7v1.5M242.1 123.7v8.2M242.1 133.4v1.5M242.1 136.4v8.2M252.4 127.8h1.5M252.5 120.4v3.9M252.5 125.8v1.5M252.5 128.8v3.9M252.5 134.2v1.5M252.5 137.2v3.9"/>
<path d="M255.5 127.8h5.7M262.7 127.8h1.5M265.7 127.8h16.2M274.6 120.7v1.5M274.6 123.7v8.2M274.6 133.4v1.5M274.6 136.4v8.2M283.4 127.8h1.5M286.4 127.8h4.2M292.1 127.8h1.5M295.1 127.8h4.2M300.8 127.8h1.5"/>
<path d="M303.8 127.8h10.5M311.1 120.7v1.5M311.1 123.7v8.2M311.1 133.4v1.5M311.1 136.4v8.2M341.4 120.4v3.9M341.4 125.8v1.5M341.4 128.8v3.9M341.4 134.2v1.5M341.4 137.2v3.9M138.2 144.4v1.4M138.2 147.4v3.7"/>
<path d="M138.2 152.6v1.6M138.2 155.6v3.8M164 140.5h12M164.1 153.2h11.8M167.1 146.2v1.5M167.1 149.1v7.1M177.4 153.2h.1M177.4 140.5h.1M183.3 153.2h2.9M183.3 140.5h2.9M187.7 153.2h1.5M187.7 140.5h1.5"/>
<path d="M190.7 140.5h17.6M190.8 153.2h17.5M199.6 146.2v1.5M199.6 149.1v7.1M209.8 153.2h1.5M209.9 140.5h1.5M212.8 153.2h5.7M212.9 140.5h5.7M220 153.2h1.5M220.1 140.5h1.5M223 153.2h5.7M223.1 140.5h5.6"/>
<path d="M230.2 153.2h1.5M230.3 140.5h1.5M233.2 153.2h17.8M233.2 140.5h17.8M242.1 146.1v1.5M242.1 149.1v7.2M252.4 153.2h1.5M252.4 140.5h1.5M252.5 142.5v1.6M252.5 145.5v3.9M252.5 150.9v1.5M252.5 153.9v3.9"/>
<path d="M252.5 159.3v1.5M255.5 153.2h5.7M255.5 140.5h5.7M262.7 153.2h1.5M262.7 140.5h1.5M265.7 153.2h16.2M265.7 140.5h16.2M274.6 146.1v1.5M274.6 149.1v7.2M283.4 153.2h1.5M283.4 140.5h1.5M286.4 153.2h4.2"/>
<path d="M286.4 140.5h4.2M292.1 153.2h1.5M292.1 140.5h1.5M295.1 153.2h4.2M295.1 140.5h4.2M300.8 153.2h1.5M300.8 140.5h1.5M303.8 153.2h10.5M303.8 140.5h10.5M311.1 146.1v1.5M311.1 149.1v7.2M341.4 142.5v1.6"/>
<path d="M341.4 145.5v3.9M341.4 150.9v1.5M341.4 153.9v3.9M341.4 159.3v1.5M138.2 160.9v1.5M138.2 163.9v3.8M138.2 169.1v1.6M138.2 172.2v3.7M138.2 177.5v1.4M152 175.1h12.8M155.1 172v12M166.3 175.1h1.5"/>
<path d="M169.4 175.1h11.6M178.9 172.1v11.8M182.5 175.1h1.5M185.5 175.1h11.7M187.6 172.1v11.8M198.7 175.1h1.5M201.7 175.1h16.8M211.5 172v12M220 175.1h1.6M223 175.1h16.8M230.1 172v12M241.3 175.1h1.5"/>
<path d="M244.3 175.1h11.7M252.5 162.3v.4M252.5 168.4v.7M252.5 170.7v3.8M252.5 176v1.5M252.5 179v3.9M253.9 172v12M257.5 175.1h1.5M260.5 175.1h11.8M262.6 172.1v11.9M273.7 175.1h1.6M276.8 175.1h12.6"/>
<path d="M286.4 172.1v11.9M341.4 162.3v3.9M341.4 167.6v1.5M341.4 170.7v3.8M341.4 176v1.5M341.4 179v3.9M131.7 197.7h13.7M138.2 180.4v3.8M138.2 185.7v1.5M138.2 188.7v3.8M138.2 194v1.5M138.2 197v3.8"/>
<path d="M146.9 197.7h1.4M149.9 197.7h3.9M152 197.3h12.8M155.1 185.5v1.5M155.1 188.5v12M155.3 197.7h1.5M158.3 197.7h3.9M163.7 197.7h1.5M166.2 197.3h1.6M166.7 197.7h3.9M169.3 197.3h11.7M172.1 197.7h1.5"/>
<path d="M175.1 197.7h3.9M178.9 185.4v1.5M178.9 188.4v12.1M180.5 197.7h1.6M182.5 197.3h1.5M183.5 197.7h4M185.5 197.3h11.8M187.6 185.4v1.5M187.6 188.4v12.1M188.9 197.7h1.5M192 197.7h3.8M197.4 197.7h1.5"/>
<path d="M198.8 197.3h1.5M200.3 197.7h4M201.8 197.3h16.7M205.8 197.7h1.5M208.8 197.7h3.9M211.5 185.5v1.5M211.5 188.5v12M214.2 197.7h1.5M217.2 197.7h3.9M220 197.3h1.6M222.6 197.7h1.5M223 197.3h16.8"/>
<path d="M225.6 197.7h4M230.1 185.5v1.5M230.1 188.5v12M231 197.7h1.5M234 197.7h3.9M239.5 197.7h1.4M241.3 197.3h1.5M242.4 197.7h4M244.3 197.3h11.7M247.8 197.7h1.6M250.9 197.7h3.9M252.5 184.4v1.5"/>
<path d="M252.5 187.4v3.8M252.5 192.8v1.4M252.5 195.7v3.9M253.9 185.5v1.5M253.9 188.5v12M256.3 197.7h1.4M257.5 197.3h1.5M259.3 197.7h3.9M260.5 197.3h11.8M262.6 185.5v1.5M262.6 188.5v11.9M264.7 197.7h1.5"/>
<path d="M267.7 197.7h3.9M273.1 197.7h1.5M273.7 197.3h1.6M276.1 197.7h3.9M276.8 197.3h12.6M281.5 197.7h1.5M284.5 197.7h3.9M286.4 185.5v1.5M286.4 188.5v11.9M289.9 197.7h1.6M292.9 197.7h4M298.4 197.7h1.4"/>
<path d="M301.4 197.7h3.8M306.8 197.7h1M315.2 197.7h1.5M318.2 197.7h3.9M323.6 197.7h1.5M326.6 197.7h3.9M332 197.7h1.5M335 197.7h13.7M341.4 184.4v1.5M341.4 187.4v3.8M341.4 192.8v1.4M341.4 195.7v3.9"/>
<path d="M138.2 202.2v1.6M138.2 205.3v3.7M138.2 210.5v1.5M138.2 213.5v3.8M138.2 218.8v1.5M155.1 204.3h9.7M158.2 201.1v9.6M158.2 212.3v1.4M158.2 215.2v9.6M166.3 204.3h1.5M169.4 204.3h11.6M175.8 201.2v9.5"/>
<path d="M175.8 212.3v1.4M175.8 215.2v9.6M182.5 204.3h1.5M185.5 204.3h11.7M190.8 201.2v9.5M190.8 212.2v1.5M190.8 215.2v9.6M198.7 204.3h1.5M201.7 204.3h16.8M208.3 201.1v9.6M208.3 212.3v1.4M208.3 215.2v9.6"/>
<path d="M220 204.3h1.6M223 204.3h16.8M233.3 201.1v9.6M233.3 212.3v1.4M233.3 215.2v9.6M241.4 204.3h1.4M244.3 204.3h11.7M250.8 201.2v9.5M250.8 212.2v1.5M250.8 215.2v9.6M252.5 201.1v1.5M252.5 204.1v3.8"/>
<path d="M252.5 213.7v2.6M252.5 217.8v1.6M257.5 204.3h1.5M260.5 204.3h11.9M265.7 201.1v9.6M265.7 212.3v1.4M265.7 215.2v9.6M273.8 204.3h1.5M276.9 204.3h7.9M283.3 213.7h.1M283.3 201.2v6.7M283.3 215.2v9.6"/>
<path d="M286.3 204.3h1.5M289.2 204.3h8M290.8 213.7h.1M290.8 201.1v6.8M290.8 215.2v9.6M298.7 204.3h1.5M301.7 204.3h9.7M308.3 201.1v9.7M308.3 212.3v1.5M308.3 215.3v9.5M341.4 201.1v1.5M341.4 204.1v3.9"/>
<path d="M341.4 209.5v1.5M341.4 212.4v3.9M341.4 217.8v1.6M138.2 221.8v3.7M138.2 227.1v1.5M138.2 230v3.8M138.2 235.3v1.5M138.2 238.4v3.7M155.1 221.7h9.7M166.3 221.7h1.5M169.4 221.7h11.6M182.4 221.7h1.6"/>
<path d="M185.5 221.7h11.8M198.8 221.7h1.5M201.8 221.7h16.7M220 221.7h1.6M223 221.7h16.8M241.3 221.7h1.5M244.3 221.7h11.7M252.5 220.8v3.9M252.5 226.2v1.5M252.5 229.2v3.9M252.5 234.5v1.6M252.5 237.6v3.9"/>
<path d="M257.5 221.7h1.5M260.5 221.7h11.9M264.9 227.9h5.1M268.5 224.3v11.1M268.5 236.9v1.5M268.5 239.9v3.8M271.5 227.9h1.5M273.8 221.7h1.5M274.4 227.9h10.2M276 224.3v11.1M276 236.9v1.5M276 239.9v3.8"/>
<path d="M276.9 221.7h7.9M286.1 227.9h1.5M286.3 221.7h1.5M289.1 227.9h5M289.2 221.7h8.1M295.6 227.9h1.5M298.6 227.9h5M298.8 221.7h1.6M301.8 221.7h9.5M305.1 227.9h1.5M308.1 227.9h5M314.6 227.9h1.5"/>
<path d="M317.6 227.9h5M324.1 227.9h1.5M327.1 227.9h10.1M332.1 223.8h5.1M335.7 220.1v15.3M335.7 236.9v1.5M335.7 239.9v3.8M338.7 227.9h1.5M338.7 223.8h1.5M341.4 220.8v3.9M341.4 226.2v1.5M341.4 229.2v3.9"/>
<path d="M341.4 234.5v1.6M341.4 237.6v3.9M341.7 227.9h5.1M341.7 223.8h5.1M343.2 220.1v15.3M343.2 236.9v1.5M343.2 239.9v3.8M138.2 243.6v1.5M138.2 246.6v3.8M138.2 251.9v1.4M138.2 254.9v3.7M187.1 250h13.7"/>
<path d="M190.2 246.9v8.9M190.2 257.2v1.5M202.2 250h1.6M205.3 250h13.6M215.8 246.9v8.9M215.8 257.2v1.5M230.3 249.2h4.1M233.3 248.1v7.7M233.3 257.2v1.5M236 249.2h3.8M241.3 249.2h1.5M244.3 249.2h3.5"/>
<path d="M247.8 249.2h5.9M250.8 246.2v9.6M250.8 257.2v1.5M252.5 242.9v1.6M252.5 245.9v3.9M252.5 251.3v1.5M252.5 254.3v3.9M252.5 259.7v1.5M268.5 245.2v1.5M268.5 248.2v3.8M268.5 253.5v1.5M268.5 256.5v3.8"/>
<path d="M276 245.2v1.5M276 248.2v3.8M276 253.5v1.5M276 256.5v3.8M335.7 245.2v1.5M335.7 248.2v3.8M335.7 253.5v1.5M335.7 256.5v3.8M341.4 242.9v1.6M341.4 245.9v3.9M341.4 251.3v1.5M341.4 254.3v3.9"/>
<path d="M341.4 259.7v1.5M343.2 245.2v1.5M343.2 248.2v3.8M343.2 253.5v1.5M343.2 256.5v3.8M138.2 260.1v1.6M138.2 263.1v3.8M138.2 268.4v1.5M138.2 271.4v3.8M138.2 276.7v1.5M138.2 279.7v3.7M187 266h13.9"/>
<path d="M190.2 260.3v8.8M202.3 266h1.5M205.4 266h13.5M215.8 260.3v8.8M230.3 266.7h9.5M233.3 260.3v9.4M241.3 266.7h1.5M244.3 266.7h9.4M250.8 260.3v9.4M252.5 262.7v3.9M252.5 268v1.5M252.5 271.1v3.8"/>
<path d="M252.5 276.4v1.5M252.5 279.4v3.9M268.5 261.9v1.4M268.5 264.8v3.8M268.5 270.2v1.4M268.5 278.4v1.6M276 261.9v1.4M276 264.8v3.8M276 270.2v1.4M276 278.4v1.6M335.7 261.9v1.4M335.7 264.8v3.8"/>
<path d="M335.7 270.2v1.4M335.7 278.4v1.6M341.4 262.7v3.9M341.4 268v1.5M341.4 271.1v1.4M341.4 279.4v3.9M343.2 261.9v1.4M343.2 264.8v3.8M343.2 270.2v1.4M343.2 278.4v1.6M138.2 285v1.4M138.2 288v3.7"/>
<path d="M138.2 293.2v1.5M138.2 296.2v8.8M252.5 284.8v1.4M252.5 287.8v3.8M252.5 293.2v1.4M252.5 296.1v8.9M264.9 288.9h5.1M268.5 281.5v11M271.5 288.9h1.5M274.4 288.9h10.2M276 281.5v11M286.1 288.9h1.5"/>
<path d="M289.1 288.9h5M295.6 288.9h1.5M298.6 288.9h5M305.1 288.9h1.5M308.1 288.9h5M314.6 288.9h1.5M317.6 288.9h5M324.1 288.9h1.5M327.1 288.9h10.1M332.1 293.1h5.1M335.7 285.3v7.8M335.7 281.5v15.2"/>
<path d="M338.7 288.9h1.5M338.7 293.1h1.5M341.4 284.8v1.4M341.4 287.8v3.8M341.4 293.2v1.4M341.4 296.1v8.9M341.7 288.9h5.1M341.7 293.1h5.1M343.2 285.3v7.8M343.2 281.5v15.2M133.3 301.3h13.7M148.5 301.3h1.5"/>
<path d="M151.5 301.3h3.9M156.8 301.3h1.6M159.9 301.3h3.9M165.2 301.3h1.6M168.3 301.3h3.8M173.7 301.3h1.4M176.7 301.3h3.8M182.1 301.3h1.4M185 301.3h3.9M190.4 301.3h1.5M193.4 301.3h3.9M198.8 301.3h1.5"/>
<path d="M201.8 301.3h3.9M207.2 301.3h1.5M210.2 301.3h3.9M215.6 301.3h1.5M218.6 301.3h3.8M224 301.3h1.5M226.9 301.3h4M237.7 301.3h1.6M240.7 301.3h1.6M243.7 301.3h17.5M262.8 301.3h1.5M265.7 301.3h3.9"/>
<path d="M271.1 301.3h1.5M274.1 301.3h3.9M279.5 301.3h1.5M282.5 301.3h3.8M287.8 301.3h1.6M290.8 301.3h3.9M296.2 301.3h1.5M299.2 301.3h3.9M304.5 301.3h1.6M307.6 301.3h3.9M312.9 301.3h1.6M315.9 301.3h3.9"/>
<path d="M321.3 301.3h1.5M324.3 301.3h3.9M329.7 301.3h1.5M332.7 301.3h13.6"/>
</g>
<!-- layer: Symbol (ISO) -->
<g fill="none" stroke="#000" stroke-width=".42">
<path d="M275 153.6l2.1 1.5-.7 .7zM275 153.6l27.5 28.8M286.8 175.5l2 1.5-.8 .7zM286.8 175.5l25.6 28.4M158.7 222.2l2 1.5-.7 .7zM158.7 222.2l25.4 27.8M211.3 226.1l22.3 23.5M232.9 248.9l.7 .7M233.6 249.6l2.1 1.5-.8 .7zM233.6 249.6l3.4 3.6M216.3 266.6l2.1 1.4-.7 .7zM216.3 266.6l23.6 24.5"/>
<path d="M212.7 282.7l2.1 1.5-.7 .7zM212.7 282.7l21.1 22.3"/>
</g>
<path d="M275 153.6l2.1 1.5-.7 .7zM286.8 175.5l2 1.5-.8 .7zM158.7 222.2l2 1.5-.7 .7zM233.6 249.6l2.1 1.5-.8 .7zM216.3 266.6l2.1 1.4-.7 .7zM212.7 282.7l2.1 1.5-.7 .7z" fill="#000"/>
<g font-size="7.7">
<text x="493.8" y="384.3">Base Plate - Amp Module</text>
<text x="573.3" y="400">1</text>
<text x="493.8" y="402.1">BasePlate</text>
</g>
<g font-size="5.4">
<text x="35.9" y="9.8">8</text>
<text x="110.2" y="9.8">7</text>
<text x="184.4" y="9.8">6</text>
<text x="258.6" y="9.8">5</text>
<text x="332.7" y="9.8">4</text>
<text x="407.2" y="9.8">3</text>
<text x="481.4" y="9.8">2</text>
<text x="556" y="9.8">1</text>
<text x="6.6" y="36.9">F</text>
<text x="96.3" y="36.7" transform="rotate(-90 96.3 36.7)">3,00</text>
<text x="231.1" y="41.8">422,40</text>
<text x="584.9" y="36.9">F</text>
<text x="230.4" y="50.8">417,58</text>
<text x="185.9" y="60">239,78</text>
<text x="142" y="72.1">11,18</text>
<text x="139.8" y="81">7,87</text>
<text x="147.4" y="99.1" transform="rotate(47 147.4 99.1)">R2,37</text>
<text x="6.6" y="106.9">E</text>
<text x="177.8" y="106.4">65,00</text>
<text x="215.3" y="106.4">85,00</text>
<text x="252.8" y="106.4">65,00</text>
<text x="287.3" y="106.4">73,20</text>
<text x="584.9" y="106.9">E</text>
<text x="355.5" y="108.1" transform="rotate(-90 355.5 108.1)">50,00</text>
<text x="181.9" y="127.2" transform="rotate(-90 181.9 127.2)">25,40</text>
<text x="181.9" y="139.9" transform="rotate(-90 181.9 139.9)">25,40</text>
<text x="364.2" y="139" transform="rotate(-90 364.2 139)">170,00</text>
<text x="181.9" y="152.6" transform="rotate(-90 181.9 152.6)">25,40</text>
<text x="373.4" y="153.9" transform="rotate(-90 373.4 153.9)">228,26</text>
<text x="280.8" y="157.4" transform="rotate(46 280.8 157.4)">M2.5x0.45 - 6H</text>
<text x="161.4" y="167">47,60</text>
<text x="177.9" y="167">17,40</text>
<text x="193.9" y="167">47,60</text>
<text x="215.1" y="167">37,40</text>
<text x="236.3" y="167">47,60</text>
<text x="252.9" y="167">17,40</text>
<text x="268.9" y="167">47,60</text>
<text x="385.4" y="163.7" transform="rotate(-90 385.4 163.7)">267,32</text>
<text x="397.4" y="165.8" transform="rotate(-90 397.4 165.8)">275,72</text>
<text x="6.5" y="176.9">D</text>
<text x="291.5" y="178.3" transform="rotate(48 291.5 178.3)">M2.5x0.45 - 6H</text>
<text x="409.4" y="176.1" transform="rotate(-90 409.4 176.1)">318,26</text>
<text x="421.4" y="176.4" transform="rotate(-90 421.4 176.4)">319,76</text>
<text x="584.8" y="176.9">D</text>
<text x="145.7" y="192.1" transform="rotate(-90 145.7 192.1)">44,50</text>
<text x="433.5" y="192.8" transform="rotate(-90 433.5 192.8)">383,76</text>
<text x="445.5" y="196.3" transform="rotate(-90 445.5 196.3)">397,57</text>
<text x="457.5" y="198.5" transform="rotate(-90 457.5 198.5)">405,97</text>
<text x="97" y="206.7" transform="rotate(-90 97 206.7)">422,40</text>
<text x="469.5" y="204.6" transform="rotate(-90 469.5 204.6)">430,28</text>
<text x="161.5" y="212.2">35,00</text>
<text x="177.7" y="212.2">30,00</text>
<text x="194" y="212.2">35,00</text>
<text x="215.3" y="212.2">50,00</text>
<text x="236.5" y="212.2">35,00</text>
<text x="252.8" y="212.2">30,00</text>
<text x="269" y="212.2">35,00</text>
<text x="281.9" y="212.2">15,00</text>
<text x="294" y="212.2">35,00</text>
<text x="145.8" y="218.5" transform="rotate(-90 145.8 218.5)">35,00</text>
<text x="163.1" y="224.6" transform="rotate(48 163.1 224.6)">M2.5x0.45 - 6H</text>
<text x="213" y="225.6" transform="rotate(47 213 225.6)">M2.5x0.45 - 6H</text>
<text x="285.8" y="235.8" transform="rotate(50 285.8 235.8)">4,50</text>
<text x="6.6" y="246.9">C</text>
<text x="584.9" y="246.9">C</text>
<text x="110.2" y="257.7" transform="rotate(-90 110.2 257.7)">215,14</text>
<text x="197.9" y="257.6">51,00</text>
<text x="219" y="257.6">35,00</text>
<text x="236.5" y="257.6">35,00</text>
<text x="180.1" y="263.5" transform="rotate(-90 180.1 263.5)">32,00</text>
<text x="261.5" y="263.5" transform="rotate(-90 261.5 263.5)">35,00</text>
<text x="222.6" y="270.7" transform="rotate(46 222.6 270.7)">M3x0.5 - 6H</text>
<text x="267.1" y="276.8">15,00</text>
<text x="299.8" y="276.8">119,50</text>
<text x="334.3" y="276.8">15,00</text>
<text x="216.4" y="284.3" transform="rotate(47 216.4 284.3)">M4x0.7 - 6H</text>
<text x="120.3" y="295.6" transform="rotate(-90 120.3 295.6)">7,87</text>
<text x="6.5" y="316.9">B</text>
<text x="138.2" y="313">45,00</text>
<text x="405.3" y="316.8">Notes:</text>
<text x="584.8" y="316.9">B</text>
<text x="140.3" y="322.1">51,30</text>
<text x="405.3" y="323">1 Dimensions above and to the left of the part are only needed</text>
<text x="405.3" y="329.2">for manufacturing from scratch (without the standard Base Plate)</text>
<text x="144.3" y="330.9">68,88</text>
<text x="155.4" y="342.9">115,30</text>
<text x="165.9" y="354.2">158,80</text>
<text x="194" y="366.9">271,70</text>
<text x="233.3" y="380.3">430,28</text>
<text x="6.3" y="386.9">A</text>
<text x="584.6" y="386.9">A</text>
<text x="35.9" y="414.1">8</text>
<text x="110.2" y="414.1">7</text>
<text x="184.4" y="414.1">6</text>
<text x="258.6" y="414.1">5</text>
<text x="332.7" y="414.1">4</text>
<text x="407.2" y="414.1">3</text>
<text x="481.4" y="414.1">2</text>
<text x="556" y="414.1">1</text>
</g>
<text font-size="4.6" x="283.3" y="232.8" transform="rotate(50 283.3 232.8)">⌀</text>
<text font-size="3.9" x="574.1" y="405.1">A2</text>
<g font-size="3">
<text x="464" y="375.1">Date</text>
<text x="480.6" y="375.1">Name</text>
<text x="460" y="379.4">13/12/2024</text>
<text x="475.6" y="379.4">Paul Linke</text>
</g>
<g font-size="2.3">
<text x="449.6" y="379.4">Drawn</text>
<text x="449.6" y="383.6">Checked</text>
<text x="449.6" y="387.9">Standard</text>
<text x="395.4" y="408.8">State</text>
<text x="411.1" y="408.5">Changes</text>
<text x="432.2" y="408.8">Date</text>
<text x="442.4" y="408.8">Name</text>
</g>
</svg>
